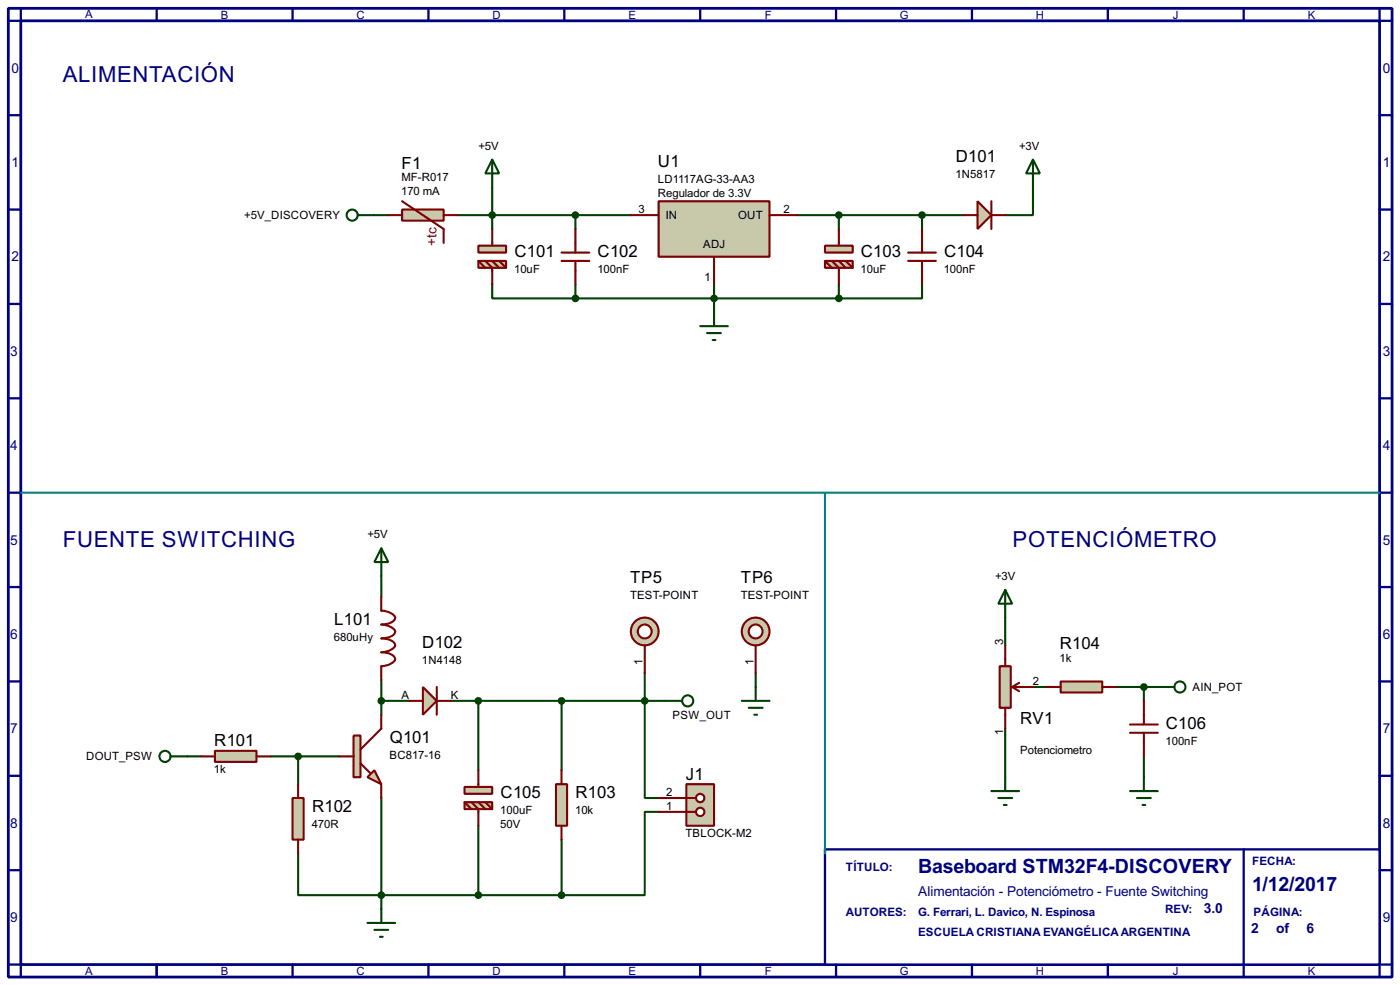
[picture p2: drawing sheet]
<svg xmlns="http://www.w3.org/2000/svg" width="256mm" height="180mm" viewBox="0 0 256 180" stroke-linecap="round" stroke-linejoin="round" font-family="sans-serif">
<path d="M1.5 1.5h253.5v177.3h-253.5zM3.8 3.8h248.9v172.7h-248.9z" fill="none" stroke="#000080" stroke-width=".51"/>
<path d="M3.8 1.5v2.3h-2.3M28.7 1.5v2.3" fill="none" stroke="#000080" stroke-width=".42"/>
<path d="M151.1 155.4h101.6v21.1h-101.6z" fill="#fff" stroke="#000080" stroke-width=".42"/>
<g fill="none" stroke="#000080" stroke-width=".42">
<path d="M53.6 1.5v2.3M78.5 1.5v2.3M103.4 1.5v2.3M128.3 1.5v2.3M153.2 1.5v2.3M178.1 1.5v2.3M202.9 1.5v2.3M227.8 1.5v2.3M252.7 1.5v2.3h2.3M1.5 21.1h2.3M1.5 38.4h2.3M252.7 21.1h2.3"/>
<path d="M252.7 38.4h2.3M1.5 55.6h2.3M252.7 55.6h2.3M1.5 72.9h2.3M252.7 72.9h2.3M1.5 90.2h2.3M252.7 90.2h2.3M1.5 107.4h2.3M252.7 107.4h2.3M1.5 124.7h2.3M252.7 124.7h2.3M1.5 142h2.3"/>
<path d="M1.5 159.3h2.3M227.8 155.4v23.4M252.7 142h2.3M252.7 159.3h2.3M1.5 176.5h2.3v2.3M28.7 176.5v2.3M53.6 176.5v2.3M78.5 176.5v2.3M103.4 176.5v2.3M128.3 176.5v2.3M153.2 176.5v2.3M178.1 176.5v2.3"/>
<path d="M202.9 176.5v2.3M255 176.5h-2.3v2.3"/>
</g>
<g fill="none" stroke="#004000" stroke-width=".38">
<path d="M68.6 39.4h2.5M83.8 39.4h31.8M90.2 34.3v7.6M105.4 39.4v2.5M146 39.4h30.5M153.7 39.4v2.5M168.9 39.4v2.5M189.2 34.3v5.1h-5.1M90.2 52.1v2.5h15.2M105.4 52.1v2.5M105.4 54.6h48.3M130.8 52.1v5"/>
<path d="M153.7 52.1v2.5M168.9 52.1v2.5h-15.2M69.8 105.4v3.8M184.1 107.9l1.3 2.6h-2.5zM184.1 107.9v10.2M34.3 138.4h2.5M49.5 138.4h12.7M54.6 138.4v5.1M69.8 128.3h5.1M69.8 124.5v6.3M82.5 128.3h39.4M87.6 128.3v12.7"/>
<path d="M102.9 128.3v12.7M118.1 123.2v22.8h2.5M138.4 123.2v2.5M184.1 133.3v11.5M189.2 125.7h2.6M204.5 125.7h7.6M209.5 125.7v2.6M209.5 138.4v3.8M54.6 156.2v7.6h48.3M69.8 146v20.4M87.6 151.1v12.7M102.9 153.7v10.1"/>
<path d="M120.6 148.6h-2.5v15.2h-15.2M181.6 144.8h5.1M182.9 146h2.5M183.9 147.3h.5"/>
</g>
<path d="M3.8 90.2h248.9" fill="none" stroke="#008080" stroke-width=".38"/>
<path d="M194.3 124.7h7.6v2h-7.6z" fill="#c8c8aa" stroke="#800000" stroke-width=".38"/>
<path d="M191.8 125.7h2.5M201.9 125.7h2.6M207 132.6h5.1M207 134.1h5.1M209.5 128.3v4.3M209.5 134.1v4.3" fill="none" stroke="#800000" stroke-width=".38"/>
<g fill="none" stroke="#004000" stroke-width=".38">
<path d="M212.1 125.7h3M207 144.8h5.1M208.3 146h2.5M209.3 147.3h.5M209.5 142.2v2.6"/>
<circle cx="216.2" cy="125.7" r="1.02"/>
</g>
<circle cx="209.5" cy="125.7" r=".51" fill="#004000" stroke="#004000" stroke-width=".38"/>
<path d="M183.1 121.9h2.1v7.6h-2.1z" fill="#c8c8aa" stroke="#800000" stroke-width=".38"/>
<path d="M69.8 109.2v2.6a2.69 2.69 0 0 1 2.6 1.2 1.49 1.49 0 0 1-1.3 1.1l-1.3 .2a2.69 2.69 0 0 1 2.6 1.3 1.49 1.49 0 0 1-1.3 1.1l-1.3 .1a3.2 3.2 0 0 1 2.5 1 .88 .88 0 0 1-.7 1.1l-1.1 .4-.7 .1a3.2 3.2 0 0 1 2.5 .9 .88 .88 0 0 1-.7 1.2l-1.1 .4h-.7v2.6M184.1 118.1v3.8M184.1 129.5v3.8M185.4 125.7l1.3 .8M185.4 125.7h3.8M186.7 125l-1.3 .7" fill="none" stroke="#800000" stroke-width=".38"/>
<path d="M77.5 125.7l2.5 2.6-2.5 2.5z" fill="#c8c8aa" stroke="#800000" stroke-width=".38"/>
<path d="M74.9 128.3h2.6M80 125.7v5.1M80 128.3h2.5" fill="none" stroke="#800000" stroke-width=".38"/>
<g fill="#c8c8aa" stroke="#800000" stroke-width=".38">
<path d="M85.1 144h5.1v1.3h-5.1z"/>
<path d="M85.1 146.8h5.1v1.3h-5.1z"/>
</g>
<path d="M85.1 146.8l1.3 1.3M86.4 146.8l1.2 1.3v3M87.6 141v3M87.6 146.8l1.3 1.3M88.9 146.8l1.3 1.3" fill="none" stroke="#800000" stroke-width=".38"/>
<g fill="none" stroke="#004000" stroke-width=".38">
<path d="M121.9 128.3h3.1M67.3 168.9h5.1M68.6 170.2h2.5M69.6 171.4h.5M69.8 166.4v2.5"/>
<circle cx="126" cy="128.3" r="1.02"/>
</g>
<g fill="#004000" stroke="#004000" stroke-width=".38">
<circle cx="87.6" cy="128.3" r=".51"/>
<circle cx="69.8" cy="128.3" r=".51"/>
</g>
<path d="M39.4 137.4h7.6v2h-7.6z" fill="#c8c8aa" stroke="#800000" stroke-width=".38"/>
<path d="M36.8 138.4h2.6M47 138.4h2.5" fill="none" stroke="#800000" stroke-width=".38"/>
<path d="M53.6 146h2v7.7h-2z" fill="#c8c8aa" stroke="#800000" stroke-width=".38"/>
<path d="M54.6 143.5v2.5M54.6 153.7v2.5" fill="none" stroke="#800000" stroke-width=".38"/>
<g fill="none" stroke="#004000" stroke-width=".38">
<path d="M31.2 138.4h3.1"/>
<circle cx="30.2" cy="138.4" r="1.02"/>
</g>
<path d="M125.7 143.5h5.1v7.6h-5.1z" fill="#c8c8aa" stroke="#800000" stroke-width=".38"/>
<path d="M125.7 148.6h1.8" fill="none" stroke="#800000" stroke-width=".38"/>
<circle cx="128.3" cy="148.6" r=".76" fill="#feffff" stroke="#800000" stroke-width=".38"/>
<path d="M125.7 146h1.8" fill="none" stroke="#800000" stroke-width=".38"/>
<circle cx="128.3" cy="146.1" r=".76" fill="#feffff" stroke="#800000" stroke-width=".38"/>
<path d="M120.6 148.6h5.1M120.6 146h5.1" fill="none" stroke="#800000" stroke-width=".38"/>
<g fill="#004000" stroke="#004000" stroke-width=".38">
<circle cx="54.6" cy="138.4" r=".51"/>
<circle cx="69.8" cy="163.8" r=".51"/>
<circle cx="87.6" cy="163.8" r=".51"/>
</g>
<path d="M69.8 100.3l1.3 2.6h-2.5zM69.8 100.3v5.1" fill="none" stroke="#004000" stroke-width=".38"/>
<path d="M67.3 142.2l1.3-1.2 1.2 2.5z" fill="#c8c8aa" stroke="#800000" stroke-width=".38"/>
<path d="M64.8 134.6h1.2v7.6h-1.2z" fill="#c8c8aa" stroke="#800000" stroke-width=".38"/>
<path d="M62.2 138.4h2.6M66 139.7l1.8 1.8M69.8 130.8v2.5l-3.8 3.9M69.8 143.5v2.5" fill="none" stroke="#800000" stroke-width=".38"/>
<path d="M151.1 90.2v66" fill="none" stroke="#008080" stroke-width=".38"/>
<circle cx="118.1" cy="128.3" r=".51" fill="#004000" stroke="#004000" stroke-width=".38"/>
<path d="M101.9 143.5h2v7.6h-2z" fill="#c8c8aa" stroke="#800000" stroke-width=".38"/>
<path d="M102.9 141v2.5M102.9 151.1v2.6" fill="none" stroke="#800000" stroke-width=".38"/>
<g fill="#004000" stroke="#004000" stroke-width=".38">
<circle cx="102.9" cy="128.3" r=".51"/>
<circle cx="102.9" cy="163.8" r=".51"/>
</g>
<g fill="none" stroke="#004000" stroke-width=".38">
<path d="M65.5 39.4h3.1"/>
<circle cx="64.5" cy="39.4" r="1.02"/>
</g>
<path d="M73.7 38.4h7.6v2h-7.6z" fill="#c8c8aa" stroke="#800000" stroke-width=".38"/>
<path d="M71.1 39.4h2.6M73.7 36.8l7.6 5.1v2.5M81.3 39.4h2.5" fill="none" stroke="#800000" stroke-width=".38"/>
<path d="M120.6 36.8h20.4v10.2h-20.4z" fill="#c8c8aa" stroke="#800000" stroke-width=".38"/>
<path d="M115.6 39.4h5M141 39.4h5M102.9 46.2h5M102.9 47.8h5M105.4 41.9v4.3M105.4 47.8v4.3M130.8 47v5.1" fill="none" stroke="#800000" stroke-width=".38"/>
<g fill="#c8c8aa" stroke="#800000" stroke-width=".38">
<path d="M87.6 45h5.1v1.2h-5.1z"/>
<path d="M87.6 47.8h5.1v1.2h-5.1z"/>
</g>
<path d="M87.6 47.8l1.3 1.2M88.9 47.8l1.3 1.2v3.1M90.2 41.9v3.1M90.2 47.8l1.2 1.2M91.4 47.8l1.3 1.2" fill="none" stroke="#800000" stroke-width=".38"/>
<g fill="#004000" stroke="#004000" stroke-width=".38">
<circle cx="105.4" cy="39.4" r=".51"/>
<circle cx="105.4" cy="54.6" r=".51"/>
</g>
<g fill="#c8c8aa" stroke="#800000" stroke-width=".38">
<path d="M151.1 45h5.1v1.2h-5.1z"/>
<path d="M151.1 47.8h5.1v1.2h-5.1z"/>
</g>
<path d="M151.1 47.8l1.3 1.2M152.4 47.8l1.3 1.2v3.1M153.7 41.9v3.1M153.7 47.8l1.2 1.2M154.9 47.8l1.3 1.2M166.4 47.8h5M166.4 46.2h5M168.9 41.9v4.3M168.9 47.8v4.3" fill="none" stroke="#800000" stroke-width=".38"/>
<g fill="#004000" stroke="#004000" stroke-width=".38">
<circle cx="153.7" cy="54.6" r=".51"/>
<circle cx="90.2" cy="39.4" r=".51"/>
</g>
<path d="M90.2 29.2l1.2 2.5h-2.5zM90.2 29.2v5.1M189.2 29.2l1.3 2.5h-2.5zM189.2 29.2v5.1" fill="none" stroke="#004000" stroke-width=".38"/>
<path d="M179.1 36.8l2.5 2.6-2.5 2.5z" fill="#c8c8aa" stroke="#800000" stroke-width=".38"/>
<path d="M176.5 39.4h2.6M181.6 36.8v5.1M181.6 39.4h2.5" fill="none" stroke="#800000" stroke-width=".38"/>
<g fill="#004000" stroke="#004000" stroke-width=".38">
<circle cx="130.8" cy="54.6" r=".51"/>
<circle cx="153.7" cy="39.4" r=".51"/>
<circle cx="168.9" cy="39.4" r=".51"/>
</g>
<path d="M128.3 59.7h5M130.8 57.1v2.6M129.5 61h2.6M130.6 62.2h.5" fill="none" stroke="#004000" stroke-width=".38"/>
<circle cx="118.1" cy="115.6" r="2.54" fill="#c8c8aa" stroke="#800000" stroke-width=".38"/>
<circle cx="118.1" cy="115.6" r="1.27" fill="#feffff" stroke="#800000" stroke-width=".38"/>
<path d="M118.1 118.1v5.1" fill="none" stroke="#800000" stroke-width=".38"/>
<circle cx="138.4" cy="115.6" r="2.54" fill="#c8c8aa" stroke="#800000" stroke-width=".38"/>
<circle cx="138.4" cy="115.6" r="1.27" fill="#feffff" stroke="#800000" stroke-width=".38"/>
<path d="M138.4 118.1v5.1" fill="none" stroke="#800000" stroke-width=".38"/>
<path d="M135.9 128.3h5.1M137.2 129.5h2.5M138.2 130.8h.5M138.4 125.7v2.6" fill="none" stroke="#004000" stroke-width=".38"/>
<g font-size="4.5" fill="#000080">
<text x="11.5" y="15.1">ALIMENTACIÓN</text>
<text x="11.5" y="100.2">FUENTE SWITCHING</text>
<text x="185.5" y="100.2">POTENCIÓMETRO</text>
</g>
<g font-size="4" fill="#000080">
<text x="168.2" y="159.7">Baseboard STM32F4-DISCOVERY</text>
<text x="229.4" y="163.1">1/12/2017</text>
</g>
<g font-size="3.4">
<text x="175.1" y="29.7">D101</text>
<text x="73.5" y="30.9">F1</text>
<text x="120.5" y="30.5">U1</text>
<text x="94.2" y="47">C101</text>
<text x="109.5" y="47">C102</text>
<text x="157.7" y="47">C103</text>
<text x="172.9" y="47">C104</text>
<text x="115.5" y="106.7">TP5</text>
<text x="135.7" y="106.7">TP6</text>
<text x="61.2" y="114.3">L101</text>
<text x="77.4" y="118.5">D102</text>
<text x="194.2" y="118.8">R104</text>
<text x="39.3" y="136.6">R101</text>
<text x="71.4" y="135.9">Q101</text>
<text x="186.9" y="132.5">RV1</text>
<text x="213.6" y="133.3">C106</text>
<text x="125.6" y="142.7">J1</text>
<text x="57.2" y="148.6">R102</text>
<text x="91.7" y="146">C105</text>
<text x="105.4" y="146">R103</text>
</g>
<g font-size="2.8" fill="#000080">
<text x="2.1" y="13.3">0</text>
<text x="253.3" y="13.3">0</text>
<text x="2.1" y="30.6">1</text>
<text x="253.3" y="30.6">1</text>
<text x="2.1" y="47.8">2</text>
<text x="253.3" y="47.8">2</text>
<text x="1.9" y="65.1">3</text>
<text x="253.3" y="65.1">3</text>
<text x="1.9" y="82.4">4</text>
<text x="253.3" y="82.4">4</text>
<text x="1.9" y="99.7">5</text>
<text x="253.3" y="99.7">5</text>
<text x="1.9" y="116.9">6</text>
<text x="253.3" y="116.9">6</text>
<text x="1.9" y="134.2">7</text>
<text x="253.3" y="134.2">7</text>
<text x="1.9" y="151.5">8</text>
<text x="253.3" y="151.5">8</text>
<text x="168.2" y="163.9">Alimentación - Potenciómetro - Fuente Switching</text>
<text x="220.6" y="167.2">3.0</text>
<text x="1.9" y="168.7">9</text>
<text x="229.2" y="170.7">2</text>
<text x="233.8" y="170.7">of</text>
<text x="239.4" y="170.7">6</text>
<text x="253.3" y="168.7">9</text>
</g>
<text font-size="2.8" fill="#800000" x="80" y="45" transform="rotate(-90 80 45)">+tc</text>
<g font-size="2.4" fill="#000080">
<text x="155" y="159.3">TÍTULO:</text>
<text x="229.4" y="158.3">FECHA:</text>
<text x="155" y="167.7">AUTORES:</text>
<text x="168.2" y="167.7">G. Ferrari, L. Davico, N. Espinosa</text>
<text x="213.4" y="167.1">REV:</text>
<text x="229.7" y="167.7">PÁGINA:</text>
<text x="168.2" y="171.3">ESCUELA CRISTIANA EVANGÉLICAARGENTINA</text>
</g>
<g font-size="2.3" fill="#000080">
<text x="15.6" y="3.3">A</text>
<text x="40.5" y="3.5">B</text>
<text x="65.3" y="3.5">C</text>
<text x="90.2" y="3.5">D</text>
<text x="115.1" y="3.5">E</text>
<text x="140.1" y="3.5">F</text>
<text x="164.8" y="3.5">G</text>
<text x="189.8" y="3.5">H</text>
<text x="214.9" y="3.5">J</text>
<text x="239.6" y="3.5">K</text>
<text x="15.6" y="178.5">A</text>
<text x="40.5" y="178.5">B</text>
<text x="65.3" y="178.5">C</text>
<text x="90.2" y="178.5">D</text>
<text x="115.1" y="178.5">E</text>
<text x="140.1" y="178.5">F</text>
<text x="164.8" y="178.5">G</text>
<text x="189.8" y="178.5">H</text>
<text x="214.9" y="178.5">J</text>
<text x="239.6" y="178.5">K</text>
</g>
<g font-size="2.3">
<text x="87.6" y="27.4">+5V</text>
<text x="186.7" y="27.4">+3V</text>
<text x="73.5" y="35.6">170 mA</text>
<text x="73.5" y="33.1">MF-R017</text>
<text x="120.5" y="33.5">LD1117AG-33-AA3</text>
<text x="175" y="32.6">1N5817</text>
<text x="44.7" y="40.1">+5V_DISCOVERY</text>
<text x="117" y="39">3</text>
<text x="120.5" y="36">Regulador de 3.3V</text>
<text x="122" y="40.1">IN</text>
<text x="135.2" y="40.1">OUT</text>
<text x="143.5" y="39">2</text>
<text x="128.8" y="45.3">ADJ</text>
<text x="94.2" y="50">10uF</text>
<text x="109.4" y="50">100nF</text>
<text x="129" y="51.4">1</text>
<text x="157.6" y="50">10uF</text>
<text x="172.9" y="50">100nF</text>
<text x="67.3" y="98.5">+5V</text>
<text x="182.3" y="106.1">+3V</text>
<text x="115.4" y="109.6">TEST-POINT</text>
<text x="135.7" y="109.6">TEST-POINT</text>
<text x="61.2" y="117.3">680uHy</text>
<text x="183.8" y="118.1" transform="rotate(-90 183.8 118.1)">3</text>
<text x="77.3" y="121.5">1N4148</text>
<text x="117.7" y="121.8" transform="rotate(-90 117.7 121.8)">1</text>
<text x="138" y="121.8" transform="rotate(-90 138 121.8)">1</text>
<text x="189.2" y="125.3">2</text>
<text x="194.1" y="121.2">1k</text>
<text x="73.5" y="127.9">A</text>
<text x="82.6" y="127.9">K</text>
<text x="123.2" y="131.5">PSW_OUT</text>
<text x="218.5" y="126.4">AIN_POT</text>
<text x="183.8" y="134.5" transform="rotate(-90 183.8 134.5)">1</text>
<text x="186.9" y="138">Potenciometro</text>
<text x="213.5" y="136.3">100nF</text>
<text x="15.8" y="139.1">DOUT_PSW</text>
<text x="39.2" y="141.5">1k</text>
<text x="71.4" y="138.9">BC817-16</text>
<text x="91.7" y="149">100uF</text>
<text x="105.4" y="149">10k</text>
<text x="122" y="148.2">1</text>
<text x="122" y="145.7">2</text>
<text x="57.1" y="151.6">470R</text>
<text x="91.7" y="151.6">50V</text>
<text x="125.6" y="153.2">TBLOCK-M2</text>
</g>
</svg>
